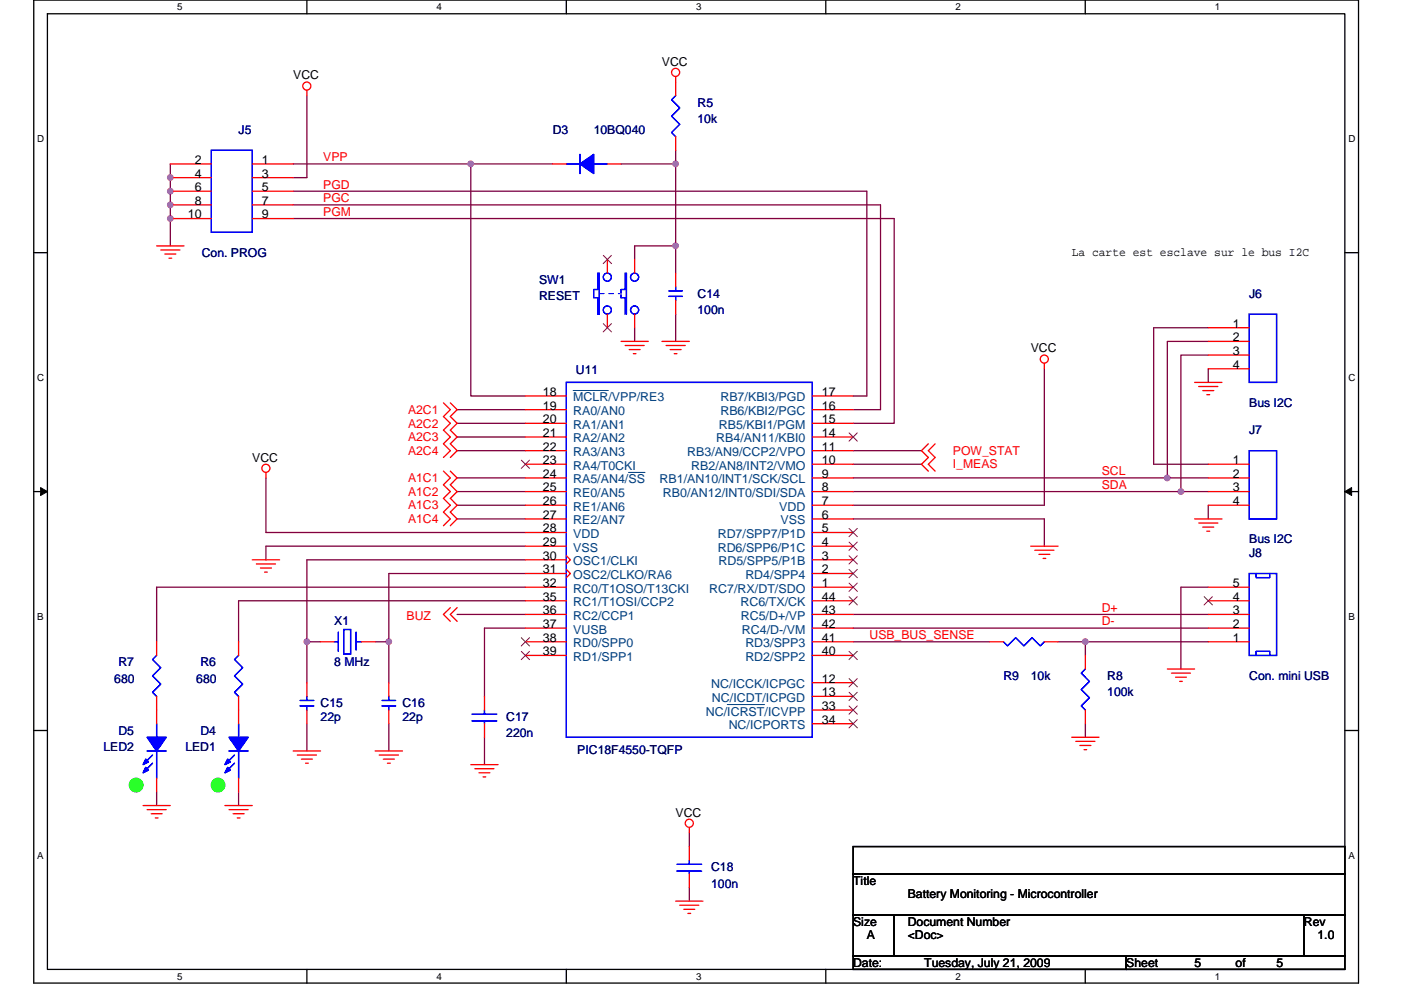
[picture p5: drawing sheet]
<svg xmlns="http://www.w3.org/2000/svg" width="297mm" height="210mm" viewBox="0 0 297 210" stroke-linecap="round" stroke-linejoin="round" font-family="sans-serif">
<path d="M7.2 0h280.8v208.5h-280.8zM10.1 2.9h275v202.7h-275z" fill="none" stroke="#000" stroke-width=".28"/>
<g fill="#fff">
<path d="M37.5 .3h1.2v2.3h-1.2z"/>
<path d="M37.5 205.9h1.2v2.3h-1.2z"/>
</g>
<path d="M65.1 0v2.9M65.1 205.6v2.9" fill="none" stroke="#000" stroke-width=".28"/>
<g fill="#fff">
<path d="M92.6 .3h1.1v2.3h-1.1z"/>
<path d="M92.6 205.9h1.1v2.3h-1.1z"/>
</g>
<path d="M120.1 0v2.9M120.1 205.6v2.9" fill="none" stroke="#000" stroke-width=".28"/>
<g fill="#fff">
<path d="M147.6 .3h1.1v2.3h-1.1z"/>
<path d="M147.6 205.9h1.1v2.3h-1.1z"/>
</g>
<path d="M175.1 0v2.9M175.1 205.6v2.9" fill="none" stroke="#000" stroke-width=".28"/>
<g fill="#fff">
<path d="M202.6 .3h1.1v2.3h-1.1z"/>
<path d="M202.6 205.9h1.1v2.3h-1.1z"/>
</g>
<path d="M230.1 0v2.9M230.1 205.6v2.9" fill="none" stroke="#000" stroke-width=".28"/>
<g fill="#fff">
<path d="M257.6 .3h1.2v2.3h-1.2z"/>
<path d="M257.6 205.9h1.2v2.3h-1.2z"/>
<path d="M7.9 28.3h1.5v2.3h-1.5z"/>
<path d="M285.9 28.3h1.5v2.3h-1.5z"/>
<path d="M7.9 78.9h1.5v2.3h-1.5z"/>
<path d="M285.9 78.9h1.5v2.3h-1.5z"/>
</g>
<path d="M7.2 53.6h2.9M285.1 53.6h2.9" fill="none" stroke="#000" stroke-width=".28"/>
<g fill="#fff">
<path d="M7.9 129.6h1.4v2.3h-1.4z"/>
<path d="M285.9 129.6h1.3v2.3h-1.3z"/>
</g>
<path d="M7.2 104.3h2.9M285.1 104.3h2.9" fill="none" stroke="#000" stroke-width=".28"/>
<path d="M8.6 103.4l1.5 .9-1.5 .8zM285.1 104.3l1.5-.9v1.7z" fill="#000" stroke="#000" stroke-width=".21"/>
<g fill="#fff">
<path d="M7.9 180.3h1.4v2.3h-1.4z"/>
<path d="M285.9 180.3h1.4v2.3h-1.4z"/>
</g>
<path d="M7.2 154.9h2.9M285.1 154.9h2.9M180.9 179.6h104.2v5.7h-104.2zM180.9 185.3h104.2v8.7h-104.2zM180.9 194h8.7v8.7h-8.7zM189.6 194h86.9v8.7h-86.9zM276.5 194h8.6v8.7h-8.6zM180.9 202.7h57.9v2.9h-57.9zM238.8 202.7h46.3v2.9h-46.3z" fill="none" stroke="#000" stroke-width=".28"/>
<g fill="none" stroke="#800040" stroke-width=".28">
<path d="M36.1 34.8v17.4M62.2 34.8h37.6M65.1 20.3v17.4h-2.9M99.8 34.8v49.2h11.6M99.8 34.8h17.4M131.7 34.8h11.6M143.3 34.8v17.4M143.3 31.9v2.9M62.2 43.5h124.5v43.4h-5.8M62.2 46.4h127.4v43.4h-8.7M62.2 40.6h121.6v43.4h-2.9M134.6 55v-2.8h8.7v5.7"/>
<path d="M134.6 69.5v2.9M143.3 66.6v5.8M221.4 78.2v29h-40.5M256.2 69.5h-11.6v29h11.6M256.2 78.2v2.9M256.2 75.3h-5.8v29M256.2 72.4h-8.7v29M96.9 86.9h14.5M96.9 89.8h14.5M96.9 92.7h14.5M96.9 95.6h14.5M180.9 98.5h14.5"/>
<path d="M180.9 95.6h14.5M56.4 101.4v11.5h55M96.9 101.4h14.5M96.9 104.3h14.5M96.9 107.2h14.5M96.9 110.1h14.5M111.4 115.8h-55v2.9M111.4 118.7h-46.3v17.4M180.9 104.3h69.5M180.9 101.4h66.6M180.9 110.1h40.5v5.7M247.5 101.4h8.7"/>
<path d="M250.4 104.3h5.8M256.2 107.2v2.9M65.1 136.1v8.7M65.1 136.1h2.9M82.4 136.1v8.7M96.9 130.3h14.5M111.4 121.6h-29v14.5h-2.9M111.4 133.2h-8.7v14.5M111.4 124.5h-78.2v11.6M111.4 127.4h-60.8v8.7M180.9 136.1h28.9M180.9 133.2h75.3"/>
<path d="M180.9 130.3h75.3M224.3 136.1h5.8M230.1 136.1v2.9M230.1 136.1h26.1M256.2 124.5h-5.8v17.4M65.1 153.5v5.8M82.4 153.5v5.8M102.7 156.4v5.8M230.1 153.5v2.9M33.2 168v2.9M50.6 168v2.9M146.2 176.7v2.9"/>
<path d="M146.2 188.2v2.9"/>
</g>
<g fill="#f0f" stroke="#f0f" stroke-width=".28">
<circle cx="250.4" cy="104.3" r=".57"/>
<circle cx="247.5" cy="101.4" r=".57"/>
<circle cx="36.1" cy="46.3" r=".57"/>
<circle cx="36.1" cy="40.6" r=".57"/>
<circle cx="36.1" cy="37.7" r=".57"/>
<circle cx="36.1" cy="43.5" r=".57"/>
<circle cx="143.2" cy="34.8" r=".57"/>
<circle cx="143.2" cy="52.1" r=".57"/>
<circle cx="99.8" cy="34.8" r=".57"/>
<circle cx="82.4" cy="136.1" r=".57"/>
<circle cx="65.1" cy="136.1" r=".57"/>
<circle cx="230.1" cy="136.1" r=".57"/>
</g>
<g fill="none" stroke="#f00" stroke-width=".28">
<path d="M65.1 19.1v1.2M143.3 16.2v4.1M36.1 34.8h8.7M36.1 37.7h8.7M53.5 34.8h8.7M53.5 37.7h8.7M117.2 34.8h2.9M128.8 34.8h2.9M143.3 29v2.9M33.2 52.2h5.8M34.1 53h4M34.9 53.9h2.4"/>
<path d="M35.8 54.8h.6M36.1 40.6h8.7M36.1 43.5h8.7M36.1 46.4h8.7M53.5 40.6h8.7M53.5 43.5h8.7M53.5 46.4h8.7M128.8 55v2.9M134.6 55v2.9M143.3 57.9v2.9M128.8 66.6v2.9M131.7 72.4h5.8"/>
<path d="M132.5 73.3h4.1M133.4 74.1h2.3M134.3 75h.5M134.6 66.6v2.9M140.4 72.4h5.8M141.2 73.3h4.1M142.1 74.1h2.3M143 75h.5M143.3 63.7v2.9M221.4 77v1.2M256.2 69.5h8.7M256.2 72.4h8.7"/>
<path d="M256.2 75.3h8.7M256.2 78.2h8.7M94 99.9l1.5 1.5-1.5 1.4 1.5 1.5-1.5 1.4 1.5 1.5-1.5 1.4 1.5 1.5-1.5 1.4M94 85.4l1.5 1.5-1.5 1.4 1.5 1.5-1.5 1.4 1.5 1.5-1.5 1.4 1.5 1.5-1.5 1.4M95.5 99.9l1.4 1.5-1.4 1.4 1.4 1.5-1.4 1.4 1.4 1.5-1.4 1.4 1.4 1.5-1.4 1.4M95.5 85.4l1.4 1.5-1.4 1.4 1.4 1.5-1.4 1.4 1.4 1.5-1.4 1.4 1.4 1.5-1.4 1.4M111.4 84h8.7M111.4 86.9h8.7M111.4 89.8h8.7M111.4 92.7h8.7M111.4 95.6h8.7M111.4 98.5h8.7"/>
<path d="M172.2 84h8.7M172.2 86.9h8.7M172.2 89.8h8.7M172.2 92.7h8.7M172.2 95.6h8.7M172.2 98.5h8.7M196.8 94.1l-1.4 1.5 1.4 1.4-1.4 1.5 1.4 1.4M198.3 94.1l-1.5 1.5 1.5 1.4-1.5 1.5 1.5 1.4M253.3 81.1h5.8M254.1 82h4.1M255 82.8h2.3M255.9 83.7h.6"/>
<path d="M256.2 98.5h8.7M53.5 118.7h5.8M54.4 119.6h4M56.4 100.2v1.2M111.4 101.4h8.7M111.4 104.3h8.7M111.4 107.2h8.7M111.4 110.1h8.7M111.4 112.9h8.7M111.4 115.8h8.7M111.4 118.7h8.7M120.1 117.9l.8 .8-.8 .9"/>
<path d="M172.2 101.4h8.7M172.2 104.3h8.7M172.2 107.2h8.7M172.2 110.1h8.7M172.2 112.9h8.7M172.2 115.8h8.7M172.2 118.7h8.7M218.5 115.8h5.8M219.4 116.7h4.1M220.3 117.6h2.3M221.1 118.4h.6M253.3 110.1h5.8"/>
<path d="M254.1 110.9h4.1M255 111.8h2.3M255.9 112.7h.6M256.2 101.4h8.7M256.2 104.3h8.7M256.2 107.2h8.7M33.2 136.1v2.9M50.6 136.1v2.9M55.2 120.5h2.3M56.1 121.3h.6M68 136.1h2.9M76.6 136.1h2.9"/>
<path d="M95.5 128.9l-1.5 1.4 1.5 1.5M96.9 128.9l-1.4 1.4 1.4 1.5M111.4 136.1h8.7M111.4 121.6h8.7M111.4 124.5h8.7M111.4 127.4h8.7M111.4 130.3h8.7M111.4 133.2h8.7M111.4 139h8.7M120.1 120.8l.8 .8-.8 .9M172.2 136.1h8.7M172.2 121.6h8.7"/>
<path d="M172.2 124.5h8.7M172.2 127.4h8.7M172.2 130.3h8.7M172.2 133.2h8.7M172.2 139h8.7M209.8 136.1h2.9M221.4 136.1h2.9M230.1 139v2.9M256.2 136.1h8.7M256.2 124.5h8.7M256.2 127.4h8.7M256.2 130.3h8.7"/>
<path d="M256.2 133.2h8.7M33.2 147.7v5.8M50.6 147.7v5.8M62.2 159.3h5.8M65.1 144.8v2.9M65.1 150.6v2.9M79.5 159.3h5.8M82.4 144.8v2.9M82.4 150.6v2.9M102.7 147.7v2.9M102.7 153.5v2.9M172.2 144.8h8.7"/>
<path d="M172.2 147.7h8.7M172.2 150.6h8.7M172.2 153.5h8.7M227.2 156.4h5.8M228.1 157.2h4.1M229 158.1h2.3M229.8 159h.6M230.1 150.6v2.9M247.5 141.9h5.8M248.4 142.8h4M249.2 143.6h2.3M250.1 144.5h.6"/>
<path d="M30.3 170.9h5.8M31.2 171.7h4M32.1 172.6h2.3M32.9 173.5h.6M33.2 165.1v2.9M47.7 170.9h5.8M48.6 171.7h4M49.4 172.6h2.3M50.3 173.5h.6M50.6 165.1v2.9M63 160.1h4.1M63.9 161h2.3"/>
<path d="M64.8 161.9h.6M80.4 160.1h4.1M81.3 161h2.3M82.1 161.9h.6M99.8 162.2h5.8M100.7 163h4M101.6 163.9h2.3M102.4 164.8h.6M146.2 175.5v1.2M146.2 179.6v2.9M143.3 191.1h5.7M144.1 192h4.1"/>
<path d="M145 192.9h2.3M145.9 193.7h.5M146.2 185.3v2.9"/>
<circle cx="65.1" cy="18.3" r=".86"/>
<circle cx="143.2" cy="15.4" r=".86"/>
<circle cx="221.4" cy="76.2" r=".86"/>
<circle cx="56.4" cy="99.3" r=".86"/>
<circle cx="146.1" cy="174.6" r=".86"/>
</g>
<g fill="#0f0" stroke="#0f0" stroke-width=".28">
<circle cx="28.9" cy="166.5" r="1.44"/>
<circle cx="46.2" cy="166.5" r="1.44"/>
</g>
<g fill="none" stroke="#00f" stroke-width=".28">
<path d="M44.8 31.9h8.7v17.4h-8.7zM120.1 34.8h2.9M123 32.7v4.1M125.9 34.8h2.9M143.3 20.3l-.9 .9 1.7 1.7-1.7 1.7 1.7 1.8-1.7 1.7 .9 .9M126.7 57.9h.3v8.7h-.3v-3.5h-.8v-1.7h.8zM132.5 57.9v3.5h-.8v1.7h.8v3.5M132.8 57.9v8.7M141.8 62.9h2.9M141.8 61.7h2.9M143.3 60.8v.9M143.3 62.9v.8"/>
<path d="M264.9 66.6h5.8v14.5h-5.8zM120.1 81.1h52.1v75.3h-52.1zM264.9 95.6h5.8v14.5h-5.8zM33.2 139l-.9 .9 1.8 1.7-1.8 1.8 1.8 1.7-1.8 1.7 .9 .9M50.6 139l-.9 .9 1.8 1.7-1.8 1.8 1.8 1.7-1.8 1.7 .9 .9M70.9 136.1h.8M70.9 138.2h.1M71.7 134.1v4.1M72.9 133.5h1.4v5.2h-1.4zM75.5 137.9h.1M75.5 136.1h1.1M75.5 134.1v3.8"/>
<path d="M76.4 137.9h.1M212.7 136.1l.9 .9 1.7-1.7 1.8 1.7 1.7-1.7 1.8 1.7 .8-.9M264.9 121.6h5.8v17.4h-5.8zM266.3 121.6v.9h2.9v-.9M266.3 139v-.8h2.9v.8M31.2 159.3h4M33.2 153.5v2.9M33.2 159.3v5.8M48.6 159.3h4M50.6 153.5v2.9M50.6 159.3v5.8M63.6 149.7h2.9"/>
<path d="M63.6 148.6h2.9M65.1 147.7v.9M65.1 149.7v.9M81 148.6h2.9M81 149.7h2.9M82.4 149.7v.9M82.4 147.7v.9M100.1 151.5h5.2M100.1 152.9h5.2M102.7 152.9v.6M102.7 150.6v.9M230.1 141.9l-.8 .9 1.7 1.7-1.7 1.8 1.7 1.7-1.7 1.7 .8 .9"/>
<path d="M32.3 160.1l-1.7 1.8M32.3 161.9l-1.7 1.7M49.7 160.1l-1.7 1.8M49.7 161.9l-1.7 1.7M143.5 183.3h5.3M143.5 184.8h5.3M146.2 184.8v.5M146.2 182.5v.8"/>
<circle cx="128.8" cy="58.8" r=".86"/>
<circle cx="134.5" cy="58.8" r=".86"/>
<circle cx="128.8" cy="65.8" r=".86"/>
<circle cx="134.5" cy="65.8" r=".86"/>
</g>
<path d="M121.5 82.8h7.5M133.2 100.2h3.6M154.2 149.4h7.9" fill="none" stroke="#004080" stroke-width=".21"/>
<g fill="none" stroke="#804000" stroke-width=".21">
<path d="M127.9 54.2l1.8 1.7M129.6 54.2l-1.7 1.7M127.9 68.6l1.8 1.8M129.6 68.6l-1.7 1.8M110.5 97.6l1.8 1.8M112.3 97.6l-1.8 1.8M180 91.8l1.8 1.8M181.8 91.8l-1.8 1.8M180 117.9l1.8 1.7M180 115l1.8 1.7M180 112.1l1.8 1.7M181.8 117.9l-1.8 1.7"/>
<path d="M181.8 115l-1.8 1.7M181.8 112.1l-1.8 1.7M110.5 135.3l1.8 1.7M110.5 138.2l1.8 1.7M112.3 135.3l-1.8 1.7M112.3 138.2l-1.8 1.7M180 138.2l1.8 1.7M180 126.6l1.8 1.7M180 123.7l1.8 1.7M180 120.8l1.8 1.7M181.8 138.2l-1.8 1.7M181.8 126.6l-1.8 1.7"/>
<path d="M181.8 123.7l-1.8 1.7M181.8 120.8l-1.8 1.7M255.3 126.6l1.8 1.7M257 126.6l-1.7 1.7M180 143.9l1.8 1.8M180 146.8l1.8 1.8M180 149.7l1.8 1.8M180 152.6l1.8 1.8M181.8 143.9l-1.8 1.8M181.8 146.8l-1.8 1.8M181.8 149.7l-1.8 1.8M181.8 152.6l-1.8 1.8"/>
</g>
<path d="M127 62.3h4.7M131.7 62.3h.1" fill="none" stroke="#fff" stroke-width=".21" stroke-dasharray="1 1 1 1 1 1 1 1"/>
<path d="M127 62.3h4.7M131.7 62.3h.1" fill="none" stroke="#00f" stroke-width=".21" stroke-dasharray="1 1 1 1 1 1 1 1"/>
<g fill="#00f" stroke="#00f" stroke-width=".28">
<path d="M123 34.8l2.9-2.1v4.1z" fill-rule="evenodd"/>
<path d="M123 34.8l2.9-2.1v4.1z" fill-rule="evenodd"/>
<path d="M31.2 156.4h4l-2 2.9z" fill-rule="evenodd"/>
<path d="M30.9 162.8l.6 .5-1.2 .6z" fill-rule="evenodd"/>
<path d="M30.9 161l.6 .6-1.2 .6z" fill-rule="evenodd"/>
<path d="M31.2 156.4h4l-2 2.9z" fill-rule="evenodd"/>
<path d="M30.9 162.8l.6 .5-1.2 .6z" fill-rule="evenodd"/>
<path d="M30.9 161l.6 .6-1.2 .6z" fill-rule="evenodd"/>
<path d="M48.6 156.4h4l-2 2.9z" fill-rule="evenodd"/>
<path d="M48.3 162.8l.5 .5-1.1 .6z" fill-rule="evenodd"/>
<path d="M48.3 161l.5 .6-1.1 .6z" fill-rule="evenodd"/>
<path d="M48.6 156.4h4l-2 2.9z" fill-rule="evenodd"/>
<path d="M48.3 162.8l.5 .5-1.1 .6z" fill-rule="evenodd"/>
<path d="M48.3 161l.5 .6-1.1 .6z" fill-rule="evenodd"/>
</g>
<g font-size="2.6">
<text x="62.2" y="16.8">VCC</text>
<text x="140.4" y="13.9">VCC</text>
<text x="41.3" y="34.8">2</text>
<text x="55.5" y="34.8">1</text>
<text x="41.3" y="37.7">4</text>
<text x="41.3" y="40.5">6</text>
<text x="55.5" y="37.7">3</text>
<text x="55.5" y="40.5">5</text>
<text x="39.9" y="46.3">10</text>
<text x="41.3" y="43.4">8</text>
<text x="55.5" y="43.4">7</text>
<text x="55.5" y="46.3">9</text>
<text x="227.2" y="54.3">La carte est esclave sur le bus I2C</text>
<text x="261.4" y="69.5">1</text>
<text x="218.5" y="74.7">VCC</text>
<text x="261.4" y="72.4">2</text>
<text x="261.4" y="75.3">3</text>
<text x="115.1" y="84">18</text>
<text x="174.2" y="84">17</text>
<text x="261.4" y="78.2">4</text>
<text x="115.1" y="86.9">19</text>
<text x="115.1" y="89.8">20</text>
<text x="174.2" y="89.8">15</text>
<text x="174.2" y="86.9">16</text>
<text x="115.1" y="92.7">21</text>
<text x="115.1" y="95.6">22</text>
<text x="174.2" y="95.6">11</text>
<text x="174.2" y="92.7">14</text>
<text x="53.5" y="97.9">VCC</text>
<text x="115.1" y="101.3">24</text>
<text x="115.1" y="98.4">23</text>
<text x="174.2" y="101.3">9</text>
<text x="174.2" y="98.4">10</text>
<text x="261.4" y="98.4">1</text>
<text x="261.4" y="101.3">2</text>
<text x="115.1" y="104.2">25</text>
<text x="115.1" y="107.1">26</text>
<text x="174.2" y="107.1">7</text>
<text x="174.2" y="104.2">8</text>
<text x="261.4" y="104.2">3</text>
<text x="261.4" y="107.1">4</text>
<text x="115.1" y="110">27</text>
<text x="115.1" y="112.9">28</text>
<text x="174.2" y="112.9">5</text>
<text x="174.2" y="110">6</text>
<text x="115.1" y="115.8">29</text>
<text x="115.1" y="118.7">30</text>
<text x="174.2" y="115.8">4</text>
<text x="174.2" y="118.7">3</text>
<text x="115.1" y="121.6">31</text>
<text x="115.1" y="124.5">32</text>
<text x="174.2" y="124.5">1</text>
<text x="174.2" y="121.6">2</text>
<text x="261.4" y="124.5">5</text>
<text x="115.1" y="127.4">35</text>
<text x="115.1" y="130.3">36</text>
<text x="174.2" y="130.3">43</text>
<text x="174.2" y="127.4">44</text>
<text x="261.4" y="130.3">3</text>
<text x="261.4" y="127.4">4</text>
<text x="115.1" y="133.2">37</text>
<text x="115.1" y="136.1">38</text>
<text x="174.2" y="136.1">41</text>
<text x="174.2" y="133.2">42</text>
<text x="261.4" y="136.1">1</text>
<text x="261.4" y="133.2">2</text>
<text x="115.1" y="139">39</text>
<text x="174.2" y="139">40</text>
<text x="174.2" y="147.7">13</text>
<text x="174.2" y="144.8">12</text>
<text x="174.2" y="153.5">34</text>
<text x="174.2" y="150.6">33</text>
<text x="143.3" y="173.2">VCC</text>
<text x="180.9" y="187.7">Title</text>
<text x="192.5" y="190.6">Battery Monitoring - Microcontroller</text>
<text x="180.9" y="196.4">Size</text>
<text x="192.5" y="196.4">Document Number</text>
<text x="276.5" y="196.4">Rev</text>
<text x="183.8" y="199.3">A</text>
<text x="192.5" y="199.3">&lt;Doc&gt;</text>
<text x="279.3" y="199.3">1.0</text>
<text x="180.9" y="205">Date:</text>
<text x="196" y="205">Tuesday, July 21, 2009</text>
<text x="238.8" y="205">Sheet</text>
<text x="253.3" y="205">5</text>
<text x="262" y="205">of</text>
<text x="270.7" y="205">5</text>
</g>
<g font-size="2.6" fill="#000080">
<text x="147.9" y="22.6">R5</text>
<text x="50.6" y="28.4">J5</text>
<text x="117.2" y="28.4">D3</text>
<text x="125.9" y="28.4">10BQ040</text>
<text x="147.9" y="26.1">10k</text>
<text x="42.8" y="54.5">Con. PROG</text>
<text x="114.3" y="60.3">SW1</text>
<text x="114.3" y="63.7">RESET</text>
<text x="147.9" y="63.2">C14</text>
<text x="264.9" y="63.2">J6</text>
<text x="147.9" y="66.6">100n</text>
<text x="122.1" y="79.4">U11</text>
<text x="264.9" y="86.3">Bus I2C</text>
<text x="264.9" y="92.1">J7</text>
<text x="264.9" y="118.2">J8</text>
<text x="264.9" y="115.3">Bus I2C</text>
<text x="70.9" y="132.7">X1</text>
<text x="25.1" y="141.4">R7</text>
<text x="42.5" y="141.4">R6</text>
<text x="70.9" y="141.4">8 MHz</text>
<text x="24.2" y="144.8">680</text>
<text x="41.6" y="144.8">680</text>
<text x="212.7" y="144.2">R9</text>
<text x="218.5" y="144.2">10k</text>
<text x="234.8" y="144.2">R8</text>
<text x="234.8" y="147.7">100k</text>
<text x="264.9" y="144.2">Con. mini USB</text>
<text x="25.1" y="155.8">D5</text>
<text x="42.5" y="155.8">D4</text>
<text x="68" y="150">C15</text>
<text x="68" y="152.9">22p</text>
<text x="85.3" y="150">C16</text>
<text x="85.3" y="152.9">22p</text>
<text x="107.3" y="152.9">C17</text>
<text x="21.9" y="159.3">LED2</text>
<text x="39.3" y="159.3">LED1</text>
<text x="107.3" y="156.4">220n</text>
<text x="122.4" y="159.9">PIC18F4550-TQFP</text>
<text x="150.8" y="184.8">C18</text>
<text x="150.8" y="188.3">100n</text>
</g>
<g font-size="2.6" fill="#f00">
<text x="68.5" y="34.2">VPP</text>
<text x="68.5" y="40">PGD</text>
<text x="68.5" y="45.8">PGM</text>
<text x="68.5" y="42.9">PGC</text>
<text x="86.5" y="87.8">A2C1</text>
<text x="86.5" y="90.7">A2C2</text>
<text x="86.5" y="93.6">A2C3</text>
<text x="86.5" y="96.5">A2C4</text>
<text x="202" y="99.4">I_MEAS</text>
<text x="202" y="96.5">POW_STAT</text>
<text x="233.6" y="100.8">SCL</text>
<text x="86.5" y="102.3">A1C1</text>
<text x="86.5" y="105.2">A1C2</text>
<text x="233.6" y="103.7">SDA</text>
<text x="86.5" y="108">A1C3</text>
<text x="86.5" y="110.9">A1C4</text>
<text x="86.2" y="131.5">BUZ</text>
<text x="233.6" y="129.8">D+</text>
<text x="184.4" y="135.6">USB_BUS_SENSE</text>
<text x="233.6" y="132.7">D-</text>
</g>
<g font-size="2.6" fill="#004080">
<text x="121.5" y="85.2">MCLR/VPP/RE3</text>
<text x="121.5" y="88.1">RA0/AN0</text>
<text x="152.7" y="88.1">RB6/KBI2/PGC</text>
<text x="152.7" y="85.2">RB7/KBI3/PGD</text>
<text x="121.5" y="91">RA1/AN1</text>
<text x="121.5" y="93.9">RA2/AN2</text>
<text x="151.9" y="93.9">RB4/AN11/KBI0</text>
<text x="152.4" y="91">RB5/KBI1/PGM</text>
<text x="121.5" y="96.8">RA3/AN3</text>
<text x="121.5" y="99.6">RA4/T0CKI</text>
<text x="145.7" y="96.8">RB3/AN9/CCP2/VPO</text>
<text x="146.6" y="99.6">RB2/AN8/INT2/VMO</text>
<text x="121.5" y="102.5">RA5/AN4/SS</text>
<text x="121.5" y="105.4">RE0/AN5</text>
<text x="139.8" y="102.5">RB1/AN10/INT1/SCK/SCL</text>
<text x="140.6" y="105.4">RB0/AN12/INT0/SDI/SDA</text>
<text x="121.5" y="108.3">RE1/AN6</text>
<text x="121.5" y="111.2">RE2/AN7</text>
<text x="165.2" y="108.3">VDD</text>
<text x="165.5" y="111.2">VSS</text>
<text x="121.5" y="114.1">VDD</text>
<text x="121.5" y="117">VSS</text>
<text x="121.5" y="119.9">OSC1/CLKI</text>
<text x="152.2" y="117">RD6/SPP6/P1C</text>
<text x="152.2" y="114.1">RD7/SPP7/P1D</text>
<text x="152.3" y="119.9">RD5/SPP5/P1B</text>
<text x="121.5" y="122.8">OSC2/CLKO/RA6</text>
<text x="121.5" y="125.7">RC0/T1OSO/T13CKI</text>
<text x="150.4" y="125.7">RC7/RX/DT/SDO</text>
<text x="158" y="122.8">RD4/SPP4</text>
<text x="121.5" y="128.6">RC1/T1OSI/CCP2</text>
<text x="121.5" y="131.5">RC2/CCP1</text>
<text x="157" y="128.6">RC6/TX/CK</text>
<text x="157.1" y="131.5">RC5/D+/VP</text>
<text x="121.5" y="134.4">VUSB</text>
<text x="121.5" y="137.3">RD0/SPP0</text>
<text x="157.3" y="134.4">RC4/D-/VM</text>
<text x="158" y="137.3">RD3/SPP3</text>
<text x="121.5" y="140.2">RD1/SPP1</text>
<text x="158" y="140.2">RD2/SPP2</text>
<text x="150.8" y="146">NC/ICCK/ICPGC</text>
<text x="151" y="148.9">NC/ICDT/ICPGD</text>
<text x="149.6" y="151.8">NC/ICRST/ICVPP</text>
<text x="154.5" y="154.7">NC/ICPORTS</text>
</g>
<g font-size="2.1">
<text x="37.5" y="2.2">5</text>
<text x="92.6" y="2.2">4</text>
<text x="147.6" y="2.2">3</text>
<text x="202.6" y="2.2">2</text>
<text x="257.6" y="2.2">1</text>
<text x="7.9" y="30.1">D</text>
<text x="285.9" y="30.1">D</text>
<text x="7.9" y="80.8">C</text>
<text x="285.9" y="80.8">C</text>
<text x="7.9" y="131.4">B</text>
<text x="285.9" y="131.4">B</text>
<text x="7.9" y="182.1">A</text>
<text x="285.9" y="182.1">A</text>
<text x="37.5" y="207.8">5</text>
<text x="92.6" y="207.8">4</text>
<text x="147.6" y="207.8">3</text>
<text x="202.6" y="207.8">2</text>
<text x="257.6" y="207.8">1</text>
</g>
</svg>
